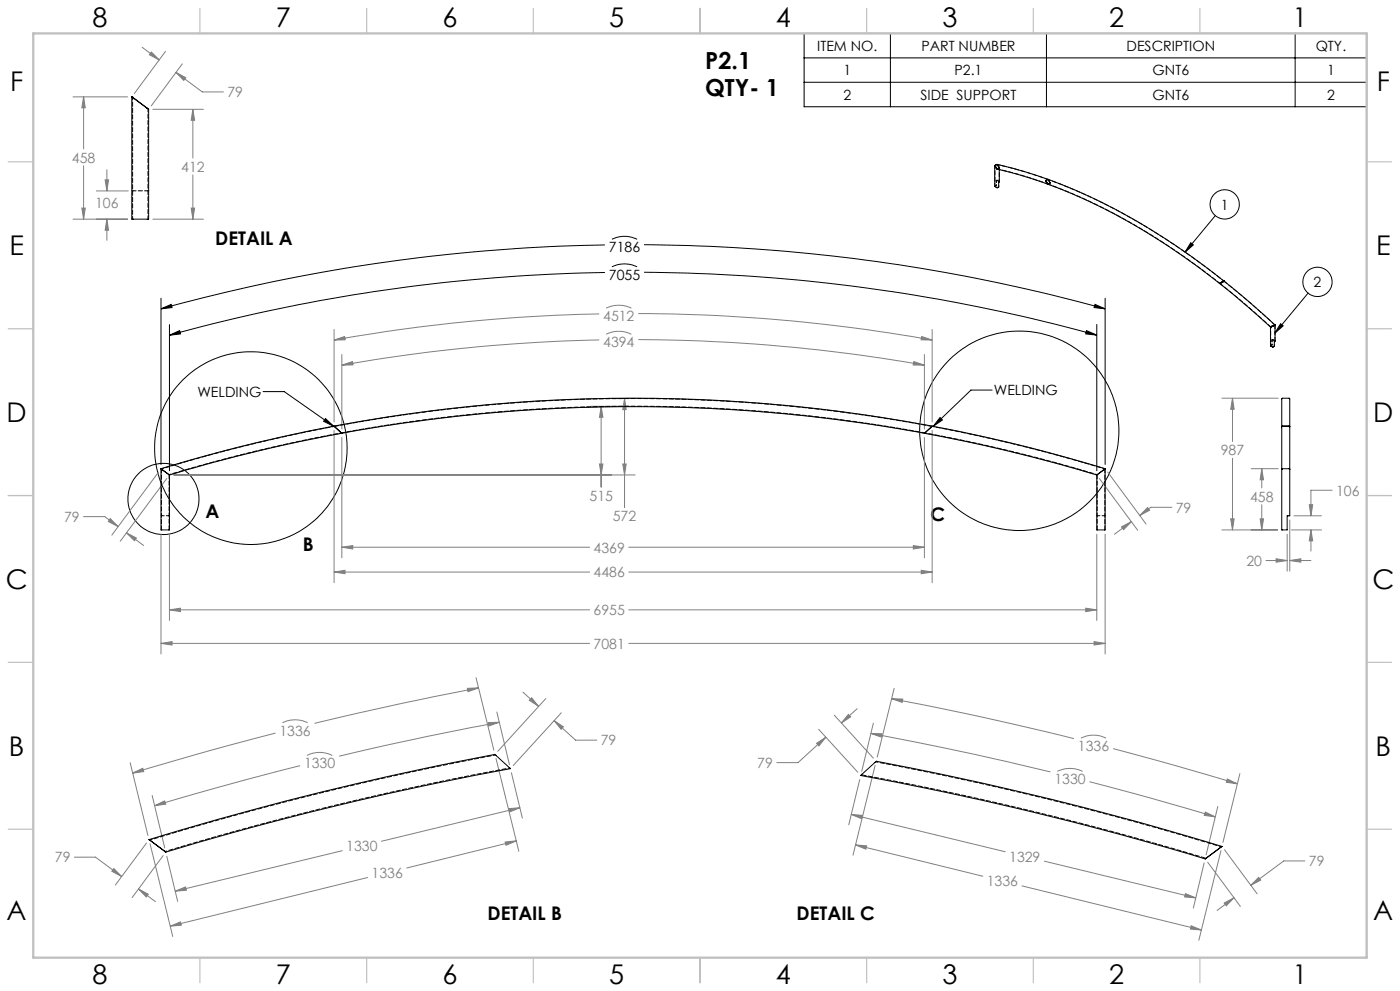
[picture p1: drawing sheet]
<svg xmlns="http://www.w3.org/2000/svg" width="420mm" height="297mm" viewBox="0 0 420 297" stroke-linecap="round" stroke-linejoin="round" font-family="sans-serif">
<g fill="none" stroke="#000" stroke-width=".3">
<path d="M241.2 10h168.8v22h-168.8zM241.2 17.4h168.8M267.1 10v22M313.9 10v22M388.5 10v22M241.2 24.7h168.8M181.5 73.4a531.9 531.9 0 0 0-133.2 19.2M183.6 71.7a8.5 8.5 0 0 1 7.5 0M183.6 80a8.5 8.5 0 0 1 7.5 0M193.2 73.3a531.1 531.1 0 0 1 138.3 19.3M357.2 72.7l.8 .7-2.5 2.2zM364.6 64.6l-9.1 11"/>
<path d="M48.3 89.4v49.8M48.3 92.6l3.1-1.4 .2 1zM50.8 97.3v43.8M181.5 81.7a522.3 522.3 0 0 0-130.7 18.8M193.2 81.6a526.2 526.2 0 0 1 135.8 18.8M326 99.1l3 1.3-3.3-.3zM328.5 91.2l3 1.4-3.3-.4zM329 97.3v43.8M331.5 89.4v49.8M384.2 97l.8 .6-2.6 2.3zM392.4 87.8l-10 12.1M50.8 100.5l3.1-1.4 .3 1z"/>
<path d="M78.9 117.4h6.4l14.8 10.3M297.6 116.9h-6.3l-11.3 10.9M97.6 125.4l2.5 2.3-3-1.4zM282 125.1l.7 .8-2.7 1.9z"/>
<circle cx="367.4" cy="61.3" r="4.4"/>
<circle cx="395.2" cy="84.5" r="4.4"/>
<circle cx="75.3" cy="134.3" r="28.9"/>
<circle cx="305.8" cy="129.1" r="29.9"/>
<circle cx="49" cy="149.5" r="10.7"/>
</g>
<path d="M48.3 140.5a485.1 485.1 0 0 1 283.2 0M50.8 142.3a482.3 482.3 0 0 1 278.2 0" fill="none" stroke="#c0c0c0" stroke-width=".3"/>
<g fill="none" stroke="#808080" stroke-width=".3">
<path d="M42.7 14.2l5.1 3.8M45.4 15.6l2.4 2.4-3-1.6zM49.6 15.4l-9.3 12.6M54.7 19.2l-9.3 12.5M21.9 29h16.4M25.1 29l.5 3.3h-1zM25.1 29v15.6M45.9 32.8h15.1M52.8 21.7l2.9 1.6-.6 .8zM52.8 21.7l7.9 5.8h6.3M57.9 32.8l.5 3.3h-1zM57.9 32.8v14.6"/>
<path d="M25.1 49.7v16M28.9 57.2h9.6M31.5 53.9h1.1l-.5 3.3zM32.1 50.9v6.3M57.9 52.4v13.3M21.9 65.7h16.4M24.6 62.4h1l-.5 3.3zM32.1 65.7l.5 3.3h-1.1zM32.1 65.7v6.3M45.9 65.7h15.1M57.4 62.4h1l-.5 3.3zM100.2 98.7v27.7"/>
<path d="M179.8 94.1a505.4 505.4 0 0 0-79.6 7.8M181.9 92.4a8.5 8.5 0 0 1 7.5 0M191.5 94a509.3 509.3 0 0 1 88.1 7.9M279.6 98.7v27.7M100.2 101.9l3.2-1 .1 .9zM102.6 109.4l3.1-1 .2 1zM102.6 106.3v22.3M179.8 101.9a505.8 505.8 0 0 0-77.2 7.5M181.9 100.2a8.5 8.5 0 0 1 7.5 0M184.2 119.4h4.5M187.4 119.4l.5 3.4h-1.1zM187.4 119.4v32.7"/>
<path d="M191.5 101.8a509.3 509.3 0 0 1 85.8 7.6M274.1 108.4l3.2 1h-3.3zM276.5 100.9l3.1 1-3.3-.1zM277.3 106.3v22.3M366.6 119.3h16.9M369.7 119.3l.5 3.4h-1zM369.7 119.3v13M100.2 129v45.6M102.6 131.1v36.1M177.2 121.8h11.5M179.8 139.1h1.1l-.6 3.2zM180.3 121.8l.6 3.3h-1.1z"/>
<path d="M180.3 121.8v24.2M186.8 139.1h1.1l-.5 3.2zM277.3 131.1v36.1M279.6 129v45.6M369.7 137.3v21.5M25.1 154.8h6.3l4.1 3M33.1 155.4l2.4 2.4-3-1.5zM38 159.7l2.9 1.6-.6 .8zM38 159.7l5.1 3.8M47.6 141.5l-14.1 18.9M50.1 143.4l-14 18.8M52.1 142.3h138.4"/>
<path d="M329.8 143.4l11.5 15.5M332.3 141.5l11.5 15.6M336.4 157.9l3-1.6-2.3 2.4zM339.4 156.3l-5.1 3.8M344.3 152.1l.6 .8-3 1.6zM351.6 152h-6.4l-3.3 2.5M366.6 158.8h16.7M369.2 155.5h1l-.5 3.3zM375.4 140.5h8.1M378 155.5h1.1l-.6 3.3zM378.5 140.5l.6 3.3h-1.1zM378.5 140.5v5.7"/>
<path d="M378.5 151.3v7.5M386.9 155.9v15.3M387.4 158.8h9.1M388.2 154.6h8.3M392.8 151.3h1l-.5 3.3zM393.3 158.8l.5 3.3h-1zM393.3 158.8v6.4M399.6 146.9h-6.3v7.7M48.3 160.1v35.9M50.8 160.1v25.8M100.2 171.4l3.3-.5v1zM100.2 171.4h76.7"/>
<path d="M102.6 164l3.2-.5v1zM102.6 164h74.3M188.6 164h88.7M188.6 171.4h91M274 163.5l3.3 .5-3.3 .5zM276.4 170.9l3.2 .5-3.2 .5zM329 160.1v25.8M331.5 160.1v35.9M379.8 168h6.4M382.8 167.5l3.4 .5-3.4 .5zM386.2 160.1v11.1M386.9 168l3.3-.5v1z"/>
<path d="M386.9 168h6.4M48.3 192.8l3.3-.5v1zM48.3 192.8h128.6M50.8 182.8l3.3-.5v1zM50.8 182.8h126.1M188.6 182.8h140.4M188.6 192.8h142.9M325.7 182.3l3.3 .5-3.3 .5zM328.2 192.3l3.3 .5-3.3 .5zM82.7 219.7l-19.2 5.1-23.7 6.9M84.7 216.6a8.5 8.5 0 0 1 7.6 0M140.2 206.3l3.4-.1-3.2 1.1z"/>
<path d="M142.8 203.1l5.4 21.8M143.6 206.2l-22.5 4.5-26.7 6.1M146.4 216.6l3.4-.1-3.2 1.1zM149 213.4l3.8 15.7M149.8 216.5l-21.9 4.3-26.2 5.8M156.9 207.4l4.7 4.3M159.5 209.1l2.1 2.6-2.8-1.8zM163.7 209.4l-14.4 15.8M166.2 216l2.8 1.8-.7 .8zM166.2 216l6.5 5.8h6.3M168.4 213.6l-14.4 15.8M245.6 218.6l11.8 12.9"/>
<path d="M250.3 214.3l11.7 12.9M254.5 214.1l.7 .7-2.8 1.9zM257.1 212.4l-4.7 4.3M261.3 219.8l3.3 .1-.2 1zM261.3 219.8l31.5 6.4 22.3 5.1M262 216.7l-3.5 14.5M267.5 209.4l3.3 .1-.1 1zM267.5 209.4l27.4 5.6 27.3 6.4M268.3 206.3l-5.1 20.6M39.1 228.6l5.3 21.8M39.8 231.7l3-1.4 .3 .9zM45.6 238.4l3.8 15.7"/>
<path d="M90 229.5l-21.9 5.7-21.7 6.3M92.1 226.4a8.2 8.2 0 0 1 7.6 0M148.8 227.3l6.8 27.8M153.4 231.6l3.3 13.6M245 222.8l2.8-1.9-2.1 2.7zM247.8 220.9l-8.4 7.7h-6.4M257.9 233.6l-3.3 13.6M262.5 229.4l-6.6 26.9M317.2 231.2a8.5 8.5 0 0 1 7.6 0M324.3 221.2a8.5 8.5 0 0 1 7.5 0M326.8 234.3l19 5.1 18.8 5.4M333.9 224.4l18.7 5 18.6 5.5"/>
<path d="M368.2 233.5l3 1.4-3.3-.4zM372 231.8l-5.1 20.6M22.3 256.9h6.3l7.9 5.8M44 252.7l-9.4 12.6M45 252.9l6.8 27.8M46.4 241.5l3-1.5 .3 1zM49 256.4l-9.3 12.6M50 256.6l3.3 13.6M102.7 254.9l-50.1 12.2M151.6 252.3l3.3-.3-3.1 1.3zM152.6 242.4l3.4-.3-3.1 1.2zM154.9 252l-32.9 8.1"/>
<path d="M156 242.1l-41.6 10M255.4 244.1l3.3 .3-.2 1zM255.4 244.1l46.2 11.2M256.6 253.2l3.4 .3-.2 1zM256.6 253.2l38.3 9.4M313.3 258.1l45.4 11M361.2 258.6l-3.2 13.6M361.6 243.4l3 1.4-3.3-.4zM362.3 258.4l9.8 13.2M365.3 241.7l-3.5 14.5M366.3 254.9l-6.6 26.9M367.3 254.7l9.9 13.2"/>
<path d="M391.5 258h-6.4l-9.9 7.3M34.1 260.3l2.4 2.4-3-1.6zM41.5 266.4l3 1.6-.6 .8zM41.5 266.4l5.1 3.8M51.1 277.6l3.1-1.3 .2 1zM52.6 267.1l3.1-1.3 .2 1zM110.3 263l-59.2 14.6M306.6 265.5l53.8 13.2M355.6 267.8l3.1 1.3-3.3-.3zM357.3 277.5l3.1 1.2-3.3-.3zM367.2 270.6l3-1.5-2.3 2.4zM370.2 269.1l-5.1 3.8"/>
<path d="M375.2 265.3l2.4-2.3 .6 .8z"/>
</g>
<g fill="none" stroke="#c0c0c0" stroke-width=".35">
<path d="M60 2.5v7.5M110 2.5v7.5M160 2.5v7.5M210 2.5v7.5M260 2.5v7.5M310 2.5v7.5M360 2.5v7.5M2.5 48.5h7.5M410 48.5h7.5M2.5 98.5h7.5M410 98.5h7.5M2.5 148.5h7.5"/>
<path d="M410 148.5h7.5M2.5 198.5h7.5M410 198.5h7.5M2.5 248.5h7.5M410 248.5h7.5M60 287v7.5M110 287v7.5M160 287v7.5M210 287v7.5M260 287v7.5M310 287v7.5M360 287v7.5"/>
</g>
<path d="M10 10h400v277h-400z" fill="none" stroke="#c0c0c0" stroke-width=".7"/>
<g fill="#000">
<path d="M328.5 91.2l3 1.4-3.3-.4zM48.3 92.6l3.1-1.4 .2 1zM326 99.1l3 1.3-3.3-.3zM50.8 100.5l3.1-1.4 .3 1z"/>
<path d="M97.6 125.4l2.5 2.3-3-1.4zM282 125.1l.7 .8-2.7 1.9zM357.2 72.7l.8 .7-2.5 2.2zM384.2 97l.8 .6-2.6 2.3z"/>
</g>
<path d="M50.8 182.8l3.3-.5v1zM325.7 182.3l3.3 .5-3.3 .5zM48.3 192.8l3.3-.5v1zM328.2 192.3l3.3 .5-3.3 .5zM33.1 155.4l2.4 2.4-3-1.5zM38 159.7l2.9 1.6-.6 .8zM336.4 157.9l3-1.6-2.3 2.4zM344.3 152.1l.6 .8-3 1.6zM179.8 139.1h1.1l-.6 3.2zM180.3 121.8l.6 3.3h-1.1zM186.8 139.1h1.1l-.5 3.2zM187.4 119.4l.5 3.4h-1.1zM276.5 100.9l3.1 1-3.3-.1zM100.2 101.9l3.2-1 .1 .9zM274.1 108.4l3.2 1h-3.3zM102.6 109.4l3.1-1 .2 1zM102.6 164l3.2-.5v1zM274 163.5l3.3 .5-3.3 .5zM100.2 171.4l3.3-.5v1zM276.4 170.9l3.2 .5-3.2 .5zM393.3 158.8l.5 3.3h-1zM392.8 151.3h1l-.5 3.3zM382.8 167.5l3.4 .5-3.4 .5zM386.9 168l3.3-.5v1zM369.7 119.3l.5 3.4h-1zM369.2 155.5h1l-.5 3.3zM378.5 140.5l.6 3.3h-1.1zM378 155.5h1.1l-.6 3.3zM31.5 53.9h1.1l-.5 3.3zM32.1 65.7l.5 3.3h-1.1zM45.4 15.6l2.4 2.4-3-1.6zM52.8 21.7l2.9 1.6-.6 .8zM25.1 29l.5 3.3h-1zM24.6 62.4h1l-.5 3.3zM57.9 32.8l.5 3.3h-1zM57.4 62.4h1l-.5 3.3zM52.6 267.1l3.1-1.3 .2 1zM152.6 242.4l3.4-.3-3.1 1.2zM51.1 277.6l3.1-1.3 .2 1zM151.6 252.3l3.3-.3-3.1 1.3zM140.2 206.3l3.4-.1-3.2 1.1zM39.8 231.7l3-1.4 .3 .9zM146.4 216.6l3.4-.1-3.2 1.1zM46.4 241.5l3-1.5 .3 1zM159.5 209.1l2.1 2.6-2.8-1.8zM166.2 216l2.8 1.8-.7 .8zM34.1 260.3l2.4 2.4-3-1.6zM41.5 266.4l3 1.6-.6 .8zM254.5 214.1l.7 .7-2.8 1.9zM245 222.8l2.8-1.9-2.1 2.7zM367.2 270.6l3-1.5-2.3 2.4zM375.2 265.3l2.4-2.3 .6 .8zM368.2 233.5l3 1.4-3.3-.4zM267.5 209.4l3.3 .1-.1 1zM361.6 243.4l3 1.4-3.3-.4zM261.3 219.8l3.3 .1-.2 1zM255.4 244.1l3.3 .3-.2 1zM355.6 267.8l3.1 1.3-3.3-.3zM256.6 253.2l3.4 .3-.2 1zM357.3 277.5l3.1 1.2-3.3-.3z" fill="#808080"/>
<g fill="none" stroke="#000" stroke-width=".3">
<path d="M39.5 29l.5 .3M39.5 29v36.7h5.1v-32.9M39.5 29h.1M40 29.3l4.2 3.2M44.2 32.5l.4 .3M298.4 55.9h.1M298.4 49.7v6.2M298.5 49.7l.6 1 5.9 1.5 9.4 3M298.5 49.6v.1M299 49.3h.1M299 49.3l-.5 .3M299.1 49.3l7.2 1.8 8.1 2.7"/>
<path d="M299.8 50.8l-.2 5.3-.5 .2-.6-.4M313.7 54.2l.6 1M314.3 55.2h.1M314.3 53.8l10.7 4.3 5.9 2.7 8.7 4.7 13.1 8.1 8 5.7 6.5 5M314.3 55.2l12.4 5.1 7.9 4 5.9 3.3 8.7 5.3 5.1 3.4 11.6 8.7M314.3 53.8l-.6 .4M314.3 53.8h.1M365.9 85l8.8 7.2 6.4 5.8M365.9 84.9h.1M366 84.9h.1M366.5 84.7l-.6 .2M366.5 84.7l-.5 .2"/>
<path d="M366.6 84.6l-.1 .1M367.2 84.3h.1M367.2 84.3l-.6 .3M367.2 84.3l8 6.6 7.3 6.5M367.2 84.3h-.1M381.1 98h.1M381.1 98v5.7l.7 .3 .5-.2v-1.5l.2-.1M381.8 97.8l-.7 .2M381.9 97.8h-.1M382.5 97.4h.1M382.5 97.4l-.6 .4M382.5 97.4v4.8"/>
<path d="M382.5 102.2h.1M100.2 127.7a494.1 494.1 0 0 0-51.9 12.8M100.2 127.7l2.1 2M100.2 127.7a485.4 485.4 0 0 1 179.4 0M102.3 129.7l.2 .2M102.3 129.7l.3 .2M102.5 129.9a489 489 0 0 0-51.7 12.4M102.6 129.9a482.7 482.7 0 0 1 174.7 0M277.4 129.9a489 489 0 0 1 51.6 12.4M277.5 129.7l-.1 .2M277.5 129.7l-.2 .2M279.6 127.7l-2.1 2"/>
<path d="M279.7 127.7a479.2 479.2 0 0 1 51.8 12.8M279.7 127.7l-2.2 2M384.5 127.9v-8.4l.2-.2 2.2 .2v8.4M384.5 127.9v12.7M384.5 127.9h.1M384.7 127.7l-.2 .2M384.7 127.7h2M386.7 127.7l.2 .2M386.9 127.9v12.7M386.9 127.9h.1M48.3 140.5l.2 .1M48.3 140.5v18.3h2.5v-16.5"/>
<path d="M48.3 140.5h.1M48.5 140.6l2.1 1.6M50.6 142.2l.2 .1M329.2 142.2l-.2 .1M331.3 140.6l-2.1 1.6M331.5 140.5l-.2 .1M331.5 140.5v18.3h-2.5v-16.5M384.5 140.6v18.2h1.7v-4.2h.7v-14M384.7 140.5l-.2 .1M384.7 140.5h2M386.7 140.5l.2 .1M44.7 251.6a935.3 935.3 0 0 1 103.9-25.4l4.5 4.2a964.7 964.7 0 0 0-103.4 25"/>
<path d="M44.7 251.6l.4 .3M45.1 251.9l4.2 3.2M49.3 255.1l.4 .3M362 257.1l-.4 .3M366.2 254l-4.2 3.1M366.6 253.7a937.4 937.4 0 0 0-103.8-25.5l-4.6 4.2a961.4 961.4 0 0 1 103.4 25M366.6 253.7l-.4 .3"/>
</g>
<path d="M298.9 54.2v1.4M299.6 56v-1.4M381.2 98v5.6M381.6 101.9v1.4M381.6 101.9v1.5M382.3 103.8v-1.5M102.4 129.7a482.6 482.6 0 0 0-51.7 12.6M329.1 142.3a482.5 482.5 0 0 0-51.6-12.6M153 230.2a965.3 965.3 0 0 0-103.5 25" fill="none" stroke="#000" stroke-width=".3" stroke-dasharray="1.3 .6" stroke-dashoffset=".7"/>
<path d="M100.3 127.8a485 485 0 0 0-51.9 12.7M331.5 140.5a484.8 484.8 0 0 0-51.9-12.7M366.4 253.8a970 970 0 0 0-103.7-25.5" fill="none" stroke="#000" stroke-width=".3" stroke-dasharray="1.3 .6" stroke-dashoffset=".6"/>
<g fill="none" stroke="#000" stroke-width=".3" stroke-dasharray="1.3 .6">
<path d="M39.6 29h.1M39.6 57.2h.2M40 57.2h-.2M44.4 57.2h.2M44.4 57.2h-.2M298.5 55.8l-.1 .1M298.5 49.6v.1M298.5 55.8v.1M298.5 49.7v-.1M298.9 54.2h.1M298.9 55.6h.1M298.9 55.6l-.4 .2"/>
<path d="M299.1 54.1l-.2 .1M299.1 49.3h.1M299.1 50.6h.1M299.1 56.2h.1M299.1 54.1h.1M299.2 50.7h.1M299.2 49.3h-.1M299.2 54.1h-.1M299.2 56.2l.4-.2M299.2 50.6h-.1M299.6 54.6h.1M299.6 54.6l.2-.1"/>
<path d="M299.6 56h.1M299.8 50.3v-.1M299.8 54.5v-.1M299.8 50.2v.1M299.8 54.4h.1M299.8 50.8v-.5M313.8 54.1v.1M314.4 55.1v.1M314.4 55.2h.1M314.4 53.8h.1M314.5 53.8l-.1-.1M315 54.8v-.1"/>
<path d="M315 54.8h.1M315 54.9v-.2M365.9 84.9h.1M366 84.9h.1M366.5 84.6l.1-.1M366.5 84.6l.2-.1M366.6 84.6v-.1M366.6 84.6h.1M366.6 84.6h-.1M366.6 84.6l.6-.3M367.2 84.3l-.5 .2M367.2 84.3h.1"/>
<path d="M367.2 84.3v-.1M381.2 98h.1M381.8 97.6h.1M381.8 97.8h.1M381.9 97.6h-.1M381.9 97.8h-.1M382.5 97.4h.1M381.2 103.6h.1M381.2 103.6l.4-.3M381.2 103.6l.4-.2M381.6 101.9h.1M381.6 103.4v-.1"/>
<path d="M381.8 101.8l-.2 .1M381.9 101.8h-.1M381.9 104h-.1M382.3 102.3h.1M382.3 102.3l.2-.1M382.3 103.8l-.4 .2M382.3 103.8h.1M382.5 102.2h.1M279.6 127.8a484.9 484.9 0 0 0-179.3 0M48.3 140.5h.1M48.3 154.6h.1M48.5 154.6h-.1"/>
<path d="M50.7 142.3v16.5M50.7 154.6h.1M50.7 154.6h-.1M329 154.6h.1M329.1 158.8v-16.5M329.2 154.6h-.1M331.5 154.6h.1M331.5 154.6h-.1"/>
</g>
<path d="M366 84.9l7.4 6.1 7.8 7M382.5 97.4l-7.3-6.5-8-6.6M48.4 140.5v18.3M331.5 158.8v-18.3" fill="none" stroke="#000" stroke-width=".3" stroke-dasharray="1.3 .6" stroke-dashoffset=".1"/>
<g fill="none" stroke="#000" stroke-width=".3" stroke-dasharray="1.3 .6" stroke-dashoffset=".5">
<path d="M39.8 29.2v36.5M298.5 49.7l.6 .9M299.1 50.6l-.6-.9M299.1 49.3l.7 .9M299.8 50.2l-.7-.9M299.8 50.2l-.6-.9M313.8 54.2l.6 .9M314.5 53.8l.5 .9M315 54.7l-.6-.9M315 54.8l-.6-1M367.2 84.3l-13.1-9.7-13.1-8.3-6.5-3.6-6.6-3.3-6.5-2.9-7-2.7M50.6 154.6h-2.1"/>
<path d="M331.4 154.6h-2.2M148.7 226.3a969.9 969.9 0 0 0-103.8 25.5"/>
</g>
<g fill="none" stroke="#000" stroke-width=".3" stroke-dasharray="1.3 .6" stroke-dashoffset=".3">
<path d="M44.4 32.6v33.1M298.5 49.6l.6-.3M299.1 49.3l-.6 .3M299.2 50.6l7.2 1.9 8 2.7M299.2 50.6l.6-.3M299.2 50.7l.6-.4M299.8 50.3l-.6 .3M314.4 53.8l-.6 .3M314.4 53.8l-7.4-2.4-7.9-2.1M314.4 55.2l6.5 2.5 6.5 2.9 6.5 3.3 6.6 3.6 13.1 8.3 12.4 9.1M314.4 55.2l.6-.4M314.4 55.2l.6-.3"/>
<path d="M365.9 84.9l.6-.3M366 84.9l.6-.3M366 84.9l.5-.3M366.5 84.6l-.5 .3M366.6 84.5l.6-.2M367.2 84.3l-.6 .3M367.2 84.3l-.6 .2M381.2 98l.6-.4M381.2 98l.6-.2M381.8 97.6l-.6 .4M381.8 97.8l-.6 .2M381.9 97.6l.6-.2"/>
<path d="M381.9 97.8l.6-.4M382.5 97.4l-.6 .4M382.5 97.4l-.6 .2M277.4 129.7a482.6 482.6 0 0 0-174.9 0"/>
</g>
<path d="M44.2 57.2h-4.2M298.5 49.7v6.2M298.5 55.9l.6 .3M299.2 54.1l.6 .3M299.8 54.4l-.7-.3M299.8 54.4v-4.1M381.8 104l-.6-.4M381.9 101.8l.6 .4M382.5 102.2l-.6-.4" fill="none" stroke="#000" stroke-width=".3" stroke-dasharray="1.3 .6" stroke-dashoffset=".4"/>
<path d="M382.5 102.2v-4.8" fill="none" stroke="#000" stroke-width=".3" stroke-dasharray="1.3 .6" stroke-dashoffset=".2"/>
<path d="M361.8 257.2a965.3 965.3 0 0 0-103.4-25" fill="none" stroke="#000" stroke-width=".3" stroke-dasharray="1.3 .6" stroke-dashoffset="-.2"/>
<g font-size="8.1">
<text x="27.8" y="8">8</text>
<text x="82.8" y="8">7</text>
<text x="132.8" y="8">6</text>
<text x="182.8" y="8">5</text>
<text x="232.8" y="8">4</text>
<text x="282.8" y="8">3</text>
<text x="332.8" y="8">2</text>
<text x="387.8" y="8">1</text>
<text x="3" y="27.2">F</text>
<text x="413" y="27.2">F</text>
<text x="2.8" y="76.5">E</text>
<text x="412.8" y="76.5">E</text>
<text x="2" y="126.5">D</text>
<text x="412" y="126.5">D</text>
<text x="1.7" y="176.5">C</text>
<text x="411.7" y="176.5">C</text>
<text x="2.7" y="226.5">B</text>
<text x="412.7" y="226.5">B</text>
<text x="2" y="275.7">A</text>
<text x="412" y="275.7">A</text>
<text x="27.8" y="295">8</text>
<text x="82.8" y="295">7</text>
<text x="132.8" y="295">6</text>
<text x="182.8" y="295">5</text>
<text x="232.8" y="295">4</text>
<text x="282.8" y="295">3</text>
<text x="332.8" y="295">2</text>
<text x="387.8" y="295">1</text>
</g>
<g font-size="7.1">
<text x="211.6" y="20.8">P2.1</text>
<text x="211.6" y="28.9">QTY- 1</text>
</g>
<g font-size="5.6">
<text x="64.6" y="73.3">DETAIL A</text>
<text x="61.7" y="155.4">A</text>
<text x="279.1" y="156.3">C</text>
<text x="90.9" y="165.3">B</text>
<text x="146.3" y="275.7">DETAIL B</text>
<text x="239" y="275.6">DETAIL C</text>
</g>
<g font-size="4.2">
<text x="245.1" y="15.2">ITEM NO.</text>
<text x="276.4" y="15.2">PART NUMBER</text>
<text x="338" y="15.2">DESCRIPTION</text>
<text x="394.7" y="15.2">QTY.</text>
<text x="253" y="22.5">1</text>
<text x="286.4" y="22.5">P2.1</text>
<text x="345.8" y="22.5">GNT6</text>
<text x="398.1" y="22.5">1</text>
<text x="253" y="29.8">2</text>
<text x="276.2" y="29.8">SIDE SUPPORT</text>
<text x="345.8" y="29.8">GNT6</text>
<text x="398.1" y="29.8">2</text>
<text x="366.3" y="62.8">1</text>
<text x="182.7" y="75.6">7186</text>
<text x="182.7" y="83.8">7055</text>
<text x="394.1" y="86">2</text>
<text x="59.2" y="119">WELDING</text>
<text x="298.2" y="118.5">WELDING</text>
</g>
<g font-size="4.2" fill="#808080">
<text x="68.2" y="29.2">79</text>
<text x="21.6" y="48.7">458</text>
<text x="54.4" y="51.5">412</text>
<text x="28.5" y="62.4">106</text>
<text x="181" y="96.2">4512</text>
<text x="181" y="104">4394</text>
<text x="366.2" y="136.4">987</text>
<text x="400.8" y="148.5">106</text>
<text x="176.9" y="150.1">515</text>
<text x="352.8" y="153.6">79</text>
<text x="375" y="150.3">458</text>
<text x="19.2" y="156.4">79</text>
<text x="183.8" y="156.2">572</text>
<text x="178.1" y="165.6">4369</text>
<text x="178.1" y="173">4486</text>
<text x="373.9" y="169.6">20</text>
<text x="178.1" y="184.4">6955</text>
<text x="178.1" y="194.4">7081</text>
<text x="83.8" y="220.5">1336</text>
<text x="180.2" y="223.4">79</text>
<text x="323.4" y="225.1">1336</text>
<text x="91.2" y="230.2">1330</text>
<text x="227.2" y="230.1">79</text>
<text x="316.3" y="235">1330</text>
<text x="103.9" y="255.1">1330</text>
<text x="16.5" y="258.5">79</text>
<text x="111.5" y="263.1">1336</text>
<text x="302.8" y="258.3">1329</text>
<text x="392.7" y="259.6">79</text>
<text x="296" y="265.6">1336</text>
</g>
</svg>
